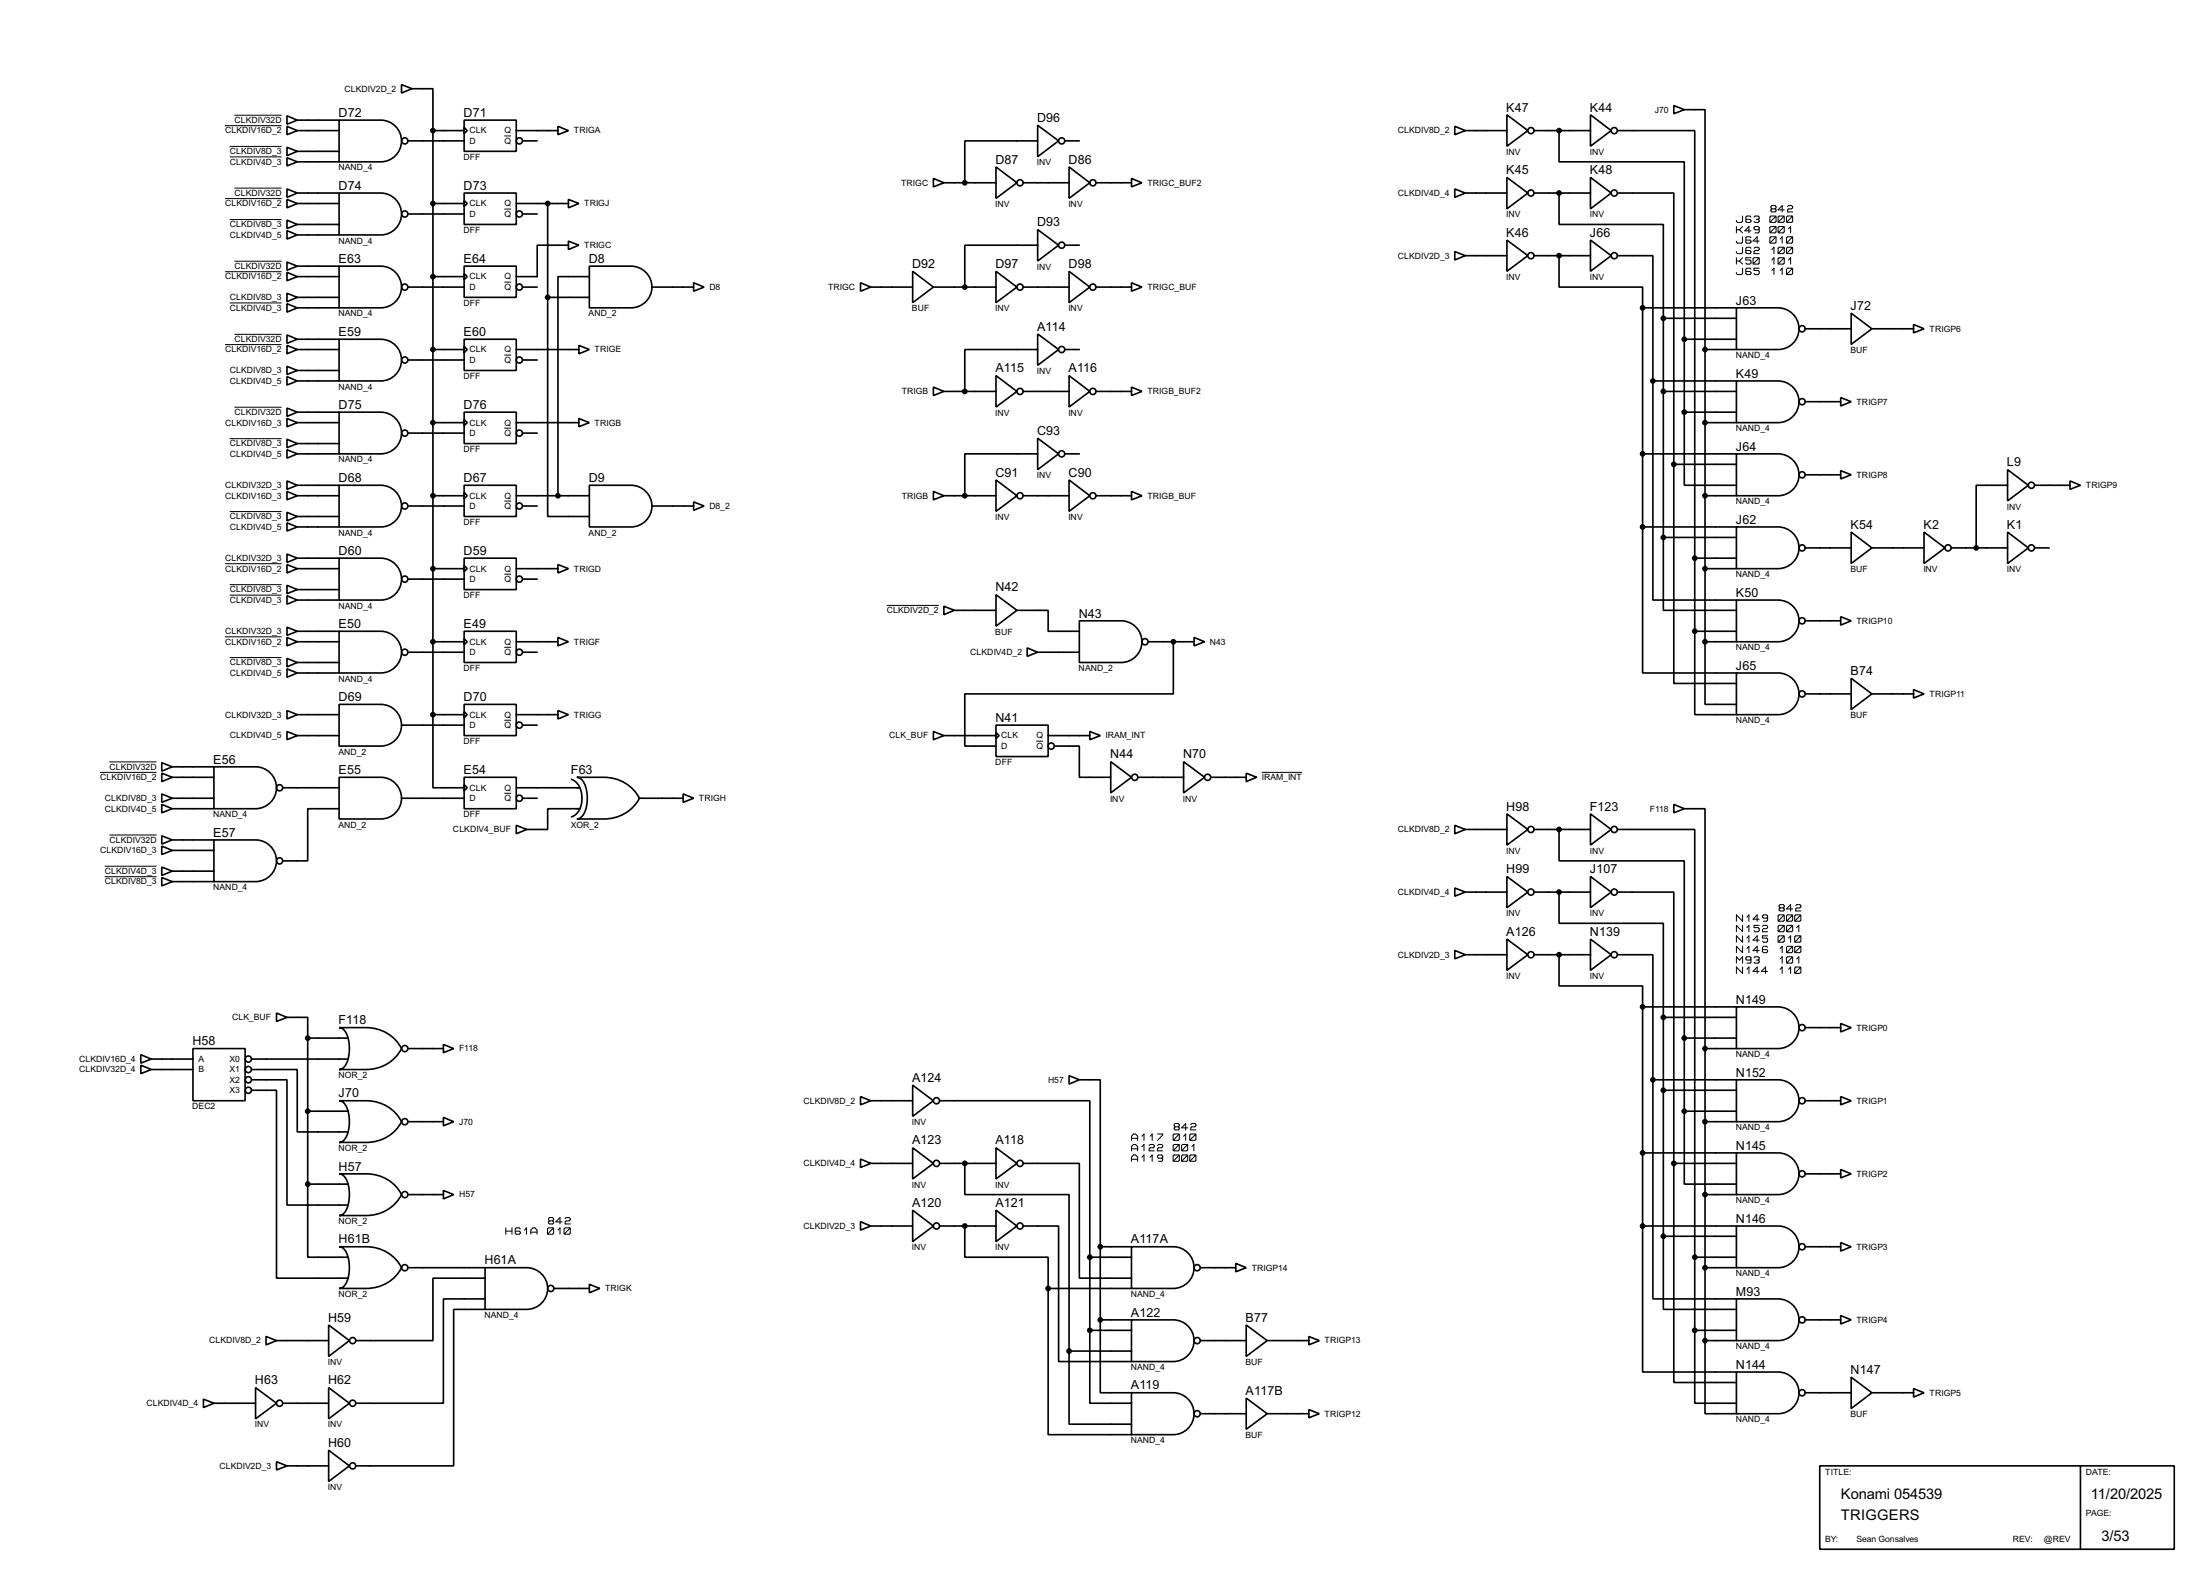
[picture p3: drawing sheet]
<svg xmlns="http://www.w3.org/2000/svg" width="536mm" height="383mm" viewBox="0 0 536 383" stroke-linecap="round" stroke-linejoin="round" font-family="sans-serif">
<g fill="none" stroke="#000" stroke-width=".4">
<path d="M69.9 28.2l2.5 1.1-2.5 1zM69.9 30.8l2.5 1-2.5 1zM69.9 35.9l2.5 1-2.5 1zM69.9 38.4l2.5 1-2.5 1zM72.4 29.3h10.2M72.4 31.8h10.2M72.4 36.9h10.2M72.4 39.4h10.2M82.6 29.3h10.2a5.1 5.1 0 0 1 5 5 5.1 5.1 0 0 1-5 5.1h-10.2zM97.8 20.6l2.6 1-2.6 1.1zM99.4 34.3h13.7M100.4 21.6h5.1v10.2"/>
<path d="M105.5 31.8h7.6M105.5 31.8v142.2M113.1 29.3h12.7v7.6h-12.7zM113.1 31l.7 .8-.7 .8zM125.8 31.8h10.1M127.3 34.3h3.6M135.9 30.8l2.6 1-2.6 1zM252.8 30.5l5.1 3.8-5.1 3.9zM252.8 34.3h-17.8v10.2M259.4 34.3h3.5M354.4 30.8l2.5 1-2.5 1zM356.9 31.8h10.2"/>
<path d="M367.1 28l5.1 3.8-5.1 3.8zM373.7 31.8h13.7M379.8 31.8v7.6h30.5v43.2M387.4 28l5.1 3.8-5.1 3.8zM394 31.8h18.8v104.1M407.7 25.7l2.6 1-2.6 1zM410.3 26.7h5v58.4M69.9 46l2.5 1-2.5 1.1zM69.9 48.6l2.5 1-2.5 1zM69.9 53.6l2.5 1.1-2.5 1zM69.9 56.2l2.5 1-2.5 1zM72.4 47h10.2"/>
<path d="M72.4 49.6h10.2M72.4 54.7h10.2M72.4 57.2h10.2M82.6 47h10.2a5.1 5.1 0 0 1 5 5.1 5.1 5.1 0 0 1-5 5.1h-10.2zM99.4 52.1h13.7M105.5 49.6h7.6M113.1 47h12.7v7.7h-12.7zM113.1 48.8l.7 .8-.7 .7zM125.8 49.6h12.7M127.3 52.1h3.6M133.4 49.6v22.8M138.5 48.6l2.5 1-2.5 1z"/>
<path d="M138.5 58.7l2.5 1-2.5 1.1zM138.5 59.7h-7.6v7.7h-5.1M227.4 43.5l2.5 1-2.5 1zM229.9 44.5h12.7M242.6 40.7l5.1 3.8-5.1 3.8zM249.2 44.5h11.2M252.8 55.9l5.1 3.8-5.1 3.9zM252.8 59.7h-17.8v10.2M259.4 59.7h3.5M260.4 40.7l5.1 3.8-5.1 3.8zM267 44.5h8.6M275.6 43.5l2.6 1-2.6 1z"/>
<path d="M354.4 46l2.5 1-2.5 1.1zM356.9 47h10.2M367.1 43.2l5.1 3.8-5.1 3.9zM367.1 58.5l5.1 3.8-5.1 3.8zM373.7 47h13.7M379.8 47v7.7h25.4v22.8M387.4 58.5l5.1 3.8-5.1 3.8zM387.4 43.2l5.1 3.8-5.1 3.9zM394 47h13.7v66.1M69.9 63.8l2.5 1-2.5 1zM69.9 66.3l2.5 1.1-2.5 1zM69.9 71.4l2.5 1-2.5 1.1z"/>
<path d="M69.9 74l2.5 1-2.5 1zM72.4 64.8h10.2M72.4 67.4h10.2M72.4 72.4h10.2M72.4 75h10.2M82.6 64.8h10.2a5.1 5.1 0 0 1 5 5.1 5.1 5.1 0 0 1-5 5.1h-10.2zM99.4 69.9h13.7M105.5 67.4h7.6M113.1 64.8h12.7v7.6h-12.7zM113.1 66.6l.7 .8-.7 .7zM127.3 69.9h3.6M133.4 72.4v53.4h10.2"/>
<path d="M133.4 72.4h10.2M143.6 64.8h10.1a5.1 5.1 0 0 1 5.1 5.1 5.1 5.1 0 0 1-5.1 5.1h-10.1zM143.6 67.4h-7.7v53.3M158.8 69.9h10.2M169 68.9l2.5 1-2.5 1zM209.6 68.9l2.5 1-2.5 1zM212.1 69.9h10.2M222.3 66.1l5.1 3.8-5.1 3.8zM227.4 69.9h15.2M242.6 66.1l5.1 3.8-5.1 3.8zM249.2 69.9h11.2M260.4 66.1l5.1 3.8-5.1 3.8z"/>
<path d="M267 69.9h8.6M275.6 68.9l2.6 1-2.6 1zM354.4 61.3l2.5 1-2.5 1zM356.9 62.3h10.2M373.7 62.3h13.7M379.8 62.3v7.6h20.3v5.1M394 62.3h8.6v30.5M400.1 75h22.9M400.1 75v53.3M405.2 77.5h17.8M405.2 77.5v53.4M423 75h10.1a5.1 5.1 0 0 1 5.1 5 5.1 5.1 0 0 1-5.1 5.1h-10.1z"/>
<path d="M450.9 76.3l5.1 3.8-5.1 3.8zM466.1 79l2.6 1.1-2.6 1zM69.9 99.4l2.5 1-2.5 1zM69.9 81.6l2.5 1-2.5 1zM69.9 84.1l2.5 1-2.5 1.1zM69.9 89.2l2.5 1-2.5 1zM69.9 91.7l2.5 1.1-2.5 1zM72.4 82.6h10.2M72.4 85.1h10.2M72.4 90.2h10.2M72.4 92.8h10.2M82.6 82.6h10.2a5.1 5.1 0 0 1 5 5.1 5.1 5.1 0 0 1-5 5.1h-10.2z"/>
<path d="M99.4 87.7h13.7M105.5 85.1h7.6M113.1 82.6h12.7v7.6h-12.7zM113.1 84.4l.7 .7-.7 .8zM125.8 85.1h15.2M127.3 87.7h3.6M141 84.1l2.6 1-2.6 1.1zM227.4 94.3l2.5 1-2.5 1zM229.9 95.3h12.7M242.6 91.5l5.1 3.8-5.1 3.8zM249.2 95.3h11.2M252.8 81.3l5.1 3.8-5.1 3.9z"/>
<path d="M252.8 85.1h-17.8v10.2M259.4 85.1h3.5M260.4 91.5l5.1 3.8-5.1 3.8zM267 95.3h8.6M275.6 94.3l2.6 1-2.6 1zM402.6 92.8v53.3h20.4M402.6 92.8h20.4M405.2 95.3h17.8M410.3 82.6h12.7M410.3 82.6v17.8M415.3 85.1h7.7M415.3 85.1v71.2"/>
<path d="M423 92.8h10.1a5.1 5.1 0 0 1 5.1 5 5.1 5.1 0 0 1-5.1 5.1h-10.1zM439.7 80.1h11.2M439.7 97.8h8.7M448.4 96.8l2.5 1-2.5 1.1zM456 80.1h10.1M69.9 101.9l2.5 1-2.5 1zM69.9 109.5l2.5 1-2.5 1.1zM69.9 107l2.5 1-2.5 1zM69.9 117.1l2.5 1.1-2.5 1zM69.9 119.7l2.5 1-2.5 1zM72.4 100.4h10.2M72.4 102.9h10.2"/>
<path d="M72.4 108h10.2M72.4 110.5h10.2M72.4 118.2h10.2M82.6 100.4h10.2a5.1 5.1 0 0 1 5 5 5.1 5.1 0 0 1-5 5.1h-10.2zM82.6 118.2h10.2a5.1 5.1 0 0 1 5 5 5.1 5.1 0 0 1-5 5.1h-10.2zM99.4 105.5h13.7M105.5 102.9h7.6M113.1 118.2h12.7v7.6h-12.7zM113.1 119.9l.7 .8-.7 .8zM113.1 100.4h12.7v7.6h-12.7zM113.1 102.2l.7 .7-.7 .8zM125.8 102.9h15.2"/>
<path d="M127.3 105.5h3.6M141 101.9l2.6 1-2.6 1zM143.6 118.2h10.1a5.1 5.1 0 0 1 5.1 5 5.1 5.1 0 0 1-5.1 5.1h-10.1zM227.4 119.7l2.5 1-2.5 1zM242.6 116.9l5.1 3.8-5.1 3.8zM252.8 106.7l5.1 3.8-5.1 3.9zM252.8 110.5h-17.8v10.2M259.4 110.5h3.5M260.4 116.9l5.1 3.8-5.1 3.8zM275.6 119.7l2.6 1-2.6 1zM400.1 110.5h22.9M407.7 113.1v53.3h15.3"/>
<path d="M407.7 113.1h15.3M410.3 100.4v17.8h12.7M410.3 100.4h12.7M415.3 102.9h7.7M423 110.5h10.1a5.1 5.1 0 0 1 5.1 5.1 5.1 5.1 0 0 1-5.1 5.1h-10.1zM439.7 115.6h8.7M448.4 114.6l2.5 1-2.5 1zM489 114.4l5.1 3.8-5.1 3.8zM489 118.2h-7.6v15.2M495.6 118.2h8.6M504.2 117.1l2.6 1.1-2.6 1zM69.9 134.9l2.5 1-2.5 1.1z"/>
<path d="M69.9 137.5l2.5 1-2.5 1zM69.9 124.8l2.5 1-2.5 1zM69.9 127.3l2.5 1-2.5 1zM72.4 120.7h10.2M72.4 135.9h10.2M72.4 138.5h10.2M72.4 125.8h10.2M72.4 128.3h10.2M82.6 135.9h10.2a5.1 5.1 0 0 1 5 5.1 5.1 5.1 0 0 1-5 5.1h-10.2zM99.4 123.2h13.7M105.5 120.7h7.6M105.5 138.5h7.6"/>
<path d="M113.1 135.9h12.7v7.7h-12.7zM113.1 137.7l.7 .8-.7 .7zM125.8 120.7h17.8M125.8 138.5h10.1M127.3 123.2h3.6M135.9 137.5l2.6 1-2.6 1zM158.8 123.2h10.2M169 122.2l2.5 1-2.5 1.1zM229.9 120.7h12.7M249.2 120.7h11.2M267 120.7h8.6M400.1 128.3v35.6h22.9"/>
<path d="M400.1 128.3h22.9M405.2 130.9v17.7h17.8M405.2 130.9h17.8M412.8 135.9h10.2M412.8 135.9v17.8M415.3 120.7h7.7M415.3 138.5h7.7M423 128.3h10.1a5.1 5.1 0 0 1 5.1 5.1 5.1 5.1 0 0 1-5.1 5.1h-10.1zM439.7 133.4h11.2M450.9 129.6l5.1 3.8-5.1 3.8zM456 133.4h12.7M468.7 129.6l5.1 3.8-5.1 3.8z"/>
<path d="M475.3 133.4h13.7M489 129.6l5.1 3.8-5.1 3.8zM495.6 133.4h3.6M69.9 142.5l2.5 1.1-2.5 1zM69.9 145.1l2.5 1-2.5 1zM69.9 155.2l2.5 1.1-2.5 1zM69.9 152.7l2.5 1-2.5 1zM72.4 143.6h10.2M72.4 146.1h10.2M72.4 156.3h10.2M72.4 153.7h10.2M82.6 153.7h10.2a5.1 5.1 0 0 1 5 5.1 5.1 5.1 0 0 1-5 5.1h-10.2z"/>
<path d="M99.4 141h13.7M99.4 158.8h13.7M105.5 156.3h7.6M113.1 153.7h12.7v7.6h-12.7zM113.1 155.5l.7 .8-.7 .7zM125.8 156.3h10.1M127.3 141h3.6M127.3 158.8h3.6M135.9 155.2l2.6 1.1-2.6 1zM229.9 147.6l2.6 1-2.6 1.1zM232.5 148.6h10.1M242.6 144.8l5.1 3.8-5.1 3.9z"/>
<path d="M247.7 148.6h7.6v5.1h7.6M250.2 157.8l2.6 1-2.6 1zM252.8 158.8h10.1M262.9 151.2h10.2a5.1 5.1 0 0 1 5.1 5 5.1 5.1 0 0 1-5.1 5.1h-10.2zM279.7 156.3h11.2M285.8 156.3v12.7h-50.8v12.7h7.6M290.9 155.2l2.5 1.1-2.5 1zM412.8 153.7v20.3h10.2M412.8 153.7h10.2M415.3 156.3v15.2h7.7M415.3 156.3h7.7M423 146.1h10.1a5.1 5.1 0 0 1 5.1 5.1 5.1 5.1 0 0 1-5.1 5.1h-10.1z"/>
<path d="M439.7 151.2h8.7M448.4 150.2l2.5 1-2.5 1zM69.9 173l2.5 1-2.5 1.1zM69.9 178.1l2.5 1-2.5 1zM69.9 162.9l2.5 1-2.5 1zM69.9 160.3l2.5 1-2.5 1.1zM72.4 174h10.2M72.4 179.1h10.2M72.4 163.9h10.2M72.4 161.3h10.2M82.6 171.5h10.2a5.1 5.1 0 0 1 5 5.1 5.1 5.1 0 0 1-5 5.1h-10.2zM97.8 176.6h15.3"/>
<path d="M105.5 174v17.8h7.6M105.5 174h7.6M113.1 171.5h12.7v7.6h-12.7zM113.1 173.3l.7 .7-.7 .8zM125.8 174h10.1M127.3 176.6h3.6M135.9 173l2.6 1-2.6 1.1zM227.4 178.1l2.5 1-2.5 1zM229.9 179.1h12.7M242.6 176.6h12.7v7.6h-12.7zM242.6 178.4l.8 .7-.8 .8zM255.3 179.1h10.2"/>
<path d="M265.5 178.1l2.5 1-2.5 1zM423 163.9h10.1a5.1 5.1 0 0 1 5.1 5 5.1 5.1 0 0 1-5.1 5.1h-10.1zM439.7 169h11.2M450.9 165.2l5.1 3.8-5.1 3.8zM456 169h10.1M466.1 167.9l2.6 1.1-2.6 1zM39.4 193.3l2.6 1.1-2.6 1zM39.4 195.9l2.6 1-2.6 1zM39.4 188.3l2.6 1-2.6 1zM39.4 185.7l2.6 1-2.6 1.1zM42 194.4h10.1M42 196.9h10.1"/>
<path d="M42 189.3h10.1M42 186.7h10.1M52.1 186.7h10.2a5.1 5.1 0 0 1 5.1 5.1 5.1 5.1 0 0 1-5.1 5.1h-10.2zM68.9 191.8h13.7M82.6 189.3h10.2a5.1 5.1 0 0 1 5 5 5.1 5.1 0 0 1-5 5.1h-10.2zM82.6 196.9h-7.6v12.7h-6.1M97.8 194.4h15.3M113.1 189.3h12.7v7.6h-12.7zM113.1 191.1l.7 .7-.7 .8zM125.8 191.8h15.5M127.3 194.4h3.6M139.2 189.8a5.2 5.2 0 0 1 2.4 6.2 3.8 3.8 0 0 1-2.4 2.9"/>
<path d="M140.5 189.3h6.6a9.6 9.6 0 0 1 8.7 5.1 9.6 9.6 0 0 1-8.7 5h-6.6a3.2 3.2 0 0 0 2.4-3.1 7.7 7.7 0 0 0-1.4-6.6zM141.3 196.9h-7.9v5.1h-5.1M155.8 194.4h10.6M166.4 193.3l2.6 1.1-2.6 1zM256.8 181.7h6.1v7.6h7.7M270.6 185.5l5 3.8-5 3.8zM277.2 189.3h11.1M288.3 185.5l5.1 3.8-5.1 3.8zM294.9 189.3h8.7M303.6 188.3l2.5 1-2.5 1zM367.1 198.2l5.1 3.8-5.1 3.8zM387.4 198.2l5.1 3.8-5.1 3.8z"/>
<path d="M407.7 195.9l2.6 1-2.6 1zM410.3 196.9h5v58.4M39.4 206l2.6 1.1-2.6 1zM39.4 203.5l2.6 1-2.6 1zM39.4 213.7l2.6 1-2.6 1zM39.4 211.1l2.6 1-2.6 1.1zM42 214.7h10.1M42 212.1h10.1M42 207.1h10.1M42 204.5h10.1M52.1 204.5h10.2a5.1 5.1 0 0 1 5.1 5.1 5.1 5.1 0 0 1-5.1 5.1h-10.2zM125.8 201l2.5 1-2.5 1z"/>
<path d="M354.4 216.2l2.5 1-2.5 1zM354.4 201l2.5 1-2.5 1zM356.9 217.2h10.2M356.9 202h10.2M367.1 213.4l5.1 3.8-5.1 3.8zM373.7 217.2h13.7M373.7 202h13.7M379.8 217.2v7.6h25.4v22.9M379.8 202v7.6h30.5v43.2M387.4 213.4l5.1 3.8-5.1 3.8zM394 217.2h13.7v66.1M394 202h18.8v104.1"/>
<path d="M354.4 231.4l2.5 1.1-2.5 1zM356.9 232.5h10.2M367.1 228.7l5.1 3.8-5.1 3.8zM373.7 232.5h13.7M379.8 232.5v7.6h20.3v5.1M387.4 228.7l5.1 3.8-5.1 3.8zM394 232.5h8.6v30.4M34.3 256.8l2.6 1.1-2.6 1zM34.3 259.4l2.6 1-2.6 1zM36.9 257.9h10.1M47 255.3h12.7v12.7h-12.7zM61.3 257.9h23.6"/>
<path d="M67.4 246.7l2.5 1-2.5 1zM69.9 247.7h5.1v5.1M75 252.8h9.9M75 252.8v35.5M82.6 250.2h6.6a9.5 9.5 0 0 1 8.6 5.1 9.5 9.5 0 0 1-8.6 5.1h-6.6a3.2 3.2 0 0 0 2.3-3.1 7.9 7.9 0 0 0-1.3-6.7zM99.4 255.3h8.6M108 254.3l2.5 1-2.5 1zM400.1 245.2v53.3M400.1 245.2h22.9M405.2 247.7h17.8M405.2 247.7v53.3M410.3 252.8h12.7"/>
<path d="M410.3 252.8v17.8M415.3 255.3h7.7M415.3 255.3v71.1M423 245.2h10.1a5.1 5.1 0 0 1 5.1 5 5.1 5.1 0 0 1-5.1 5.1h-10.1zM439.7 250.2h8.7M448.4 249.2l2.5 1-2.5 1.1zM36.9 260.4h10.1M61.3 260.4h11.1v15.2h12.5M61.3 262.9h8.6v30.5h15M61.3 265.5h6.1v45.7h17.5M75 270.6h9.9M82.6 268h6.6a9.5 9.5 0 0 1 8.6 5.1 9.4 9.4 0 0 1-8.6 5.1h-6.6a3.2 3.2 0 0 0 2.3-3.2 7.9 7.9 0 0 0-1.3-6.6z"/>
<path d="M99.4 273.1h8.6M108 272.1l2.5 1-2.5 1zM209.6 267l2.5 1-2.5 1zM212.1 268h10.2M222.3 264.2l5.1 3.8-5.1 3.8zM222.3 279.5l5.1 3.8-5.1 3.8zM228.9 268h36.6v38.1M242.6 279.5l5.1 3.8-5.1 3.8zM260.4 261.9l2.5 1-2.5 1.1zM262.9 262.9h5.1v40.7M402.6 262.9v53.4h20.4M402.6 262.9h20.4"/>
<path d="M405.2 265.5h17.8M410.3 270.6v17.7h12.7M410.3 270.6h12.7M415.3 273.1h7.7M423 262.9h10.1a5.1 5.1 0 0 1 5.1 5.1 5.1 5.1 0 0 1-5.1 5.1h-10.1zM439.7 268h8.7M448.4 267l2.5 1-2.5 1zM75 288.3v17.8h9.9M75 288.3h9.9M82.6 285.8h6.6a9.4 9.4 0 0 1 8.6 5.1 9.5 9.5 0 0 1-8.6 5.1h-6.6a3.2 3.2 0 0 0 2.3-3.2 7.8 7.8 0 0 0-1.3-6.6zM99.4 290.9h8.6M108 289.9l2.5 1-2.5 1z"/>
<path d="M209.6 297.5l2.5 1-2.5 1zM209.6 282.2l2.5 1.1-2.5 1zM212.1 298.5h10.2M212.1 283.3h10.2M222.3 294.7l5.1 3.8-5.1 3.8zM228.9 298.5h13.7M228.9 283.3h13.7M235 298.5v7.6h20.3v7.6M235 283.3v7.6h25.4v38.1M242.6 294.7l5.1 3.8-5.1 3.8zM249.2 283.3h13.7v27.9h12.7M249.2 298.5h8.7v33h17.7"/>
<path d="M400.1 298.5v35.6h22.9M400.1 298.5h22.9M400.1 280.7h22.9M407.7 283.3v53.3h15.3M407.7 283.3h15.3M415.3 290.9h7.7M423 280.7h10.1a5.1 5.1 0 0 1 5.1 5.1 5.1 5.1 0 0 1-5.1 5.1h-10.1zM423 298.5h10.1a5.1 5.1 0 0 1 5.1 5.1 5.1 5.1 0 0 1-5.1 5.1h-10.1zM439.7 285.8h8.7M448.4 284.8l2.5 1-2.5 1zM82.6 303.6h6.6a9.5 9.5 0 0 1 8.6 5.1 9.4 9.4 0 0 1-8.6 5h-6.6a3.1 3.1 0 0 0 2.3-3.1 7.9 7.9 0 0 0-1.3-6.6zM99.4 308.7h18.8"/>
<path d="M118.2 308.7h10.1a5.1 5.1 0 0 1 5.1 5 5.1 5.1 0 0 1-5.1 5.1h-10.1zM118.2 311.2h-12.7v15.2h-18.8M118.2 316.3h-10.2v25.4h-21.3M118.2 318.8h-7.7v38.1h-23.8M134.9 313.7h8.7M143.6 312.7l2.5 1-2.5 1.1zM255.3 313.7v35.6h20.3M255.3 313.7h20.3M265.5 306.1h10.1M265.5 306.1v17.8M268 303.6h7.6M268 303.6v17.8"/>
<path d="M275.6 303.6h10.2a5.1 5.1 0 0 1 5.1 5 5.1 5.1 0 0 1-5.1 5.1h-10.2zM292.4 308.7h8.6M301 307.6l2.6 1.1-2.6 1zM405.2 301v17.8h17.8M405.2 301h17.8M412.8 306.1h10.2M412.8 306.1v17.8M415.3 308.7h7.7M423 316.3h10.1a5.1 5.1 0 0 1 5.1 5 5.1 5.1 0 0 1-5.1 5.1h-10.1zM439.7 303.6h8.7M448.4 302.6l2.5 1-2.5 1zM62.3 337.9l5.1 3.8-5.1 3.8z"/>
<path d="M64.8 325.4l2.6 1-2.6 1.1zM67.4 326.4h12.7M80.1 322.6l5 3.8-5 3.9zM80.1 337.9l5 3.8-5 3.8zM260.4 329v17.8h15.2M260.4 329h15.2M265.5 323.9v17.8h10.1M265.5 323.9h10.1M268 321.4v17.7h7.6M268 321.4h7.6M275.6 339.1h10.2a5.1 5.1 0 0 1 5.1 5.1 5.1 5.1 0 0 1-5.1 5.1h-10.2zM275.6 321.4h10.2a5.1 5.1 0 0 1 5.1 5 5.1 5.1 0 0 1-5.1 5.1h-10.2z"/>
<path d="M292.4 326.4h11.2M303.6 322.6l5.1 3.8-5.1 3.9zM308.7 326.4h10.1M318.8 325.4l2.6 1-2.6 1.1zM412.8 323.9v17.8h10.2M412.8 323.9h10.2M415.3 326.4v17.8h7.7M415.3 326.4h7.7M423 334.1h10.1a5.1 5.1 0 0 1 5.1 5 5.1 5.1 0 0 1-5.1 5.1h-10.1zM439.7 339.1h11.2M439.7 321.4h8.7M448.4 320.3l2.5 1.1-2.5 1z"/>
<path d="M450.9 335.3l5.1 3.8-5.1 3.9zM456 339.1h10.1M466.1 338.1l2.6 1-2.6 1.1zM49.6 340.7l2.5 1-2.5 1zM52.1 341.7h10.2M67.4 355.9l2.5 1-2.5 1zM68.9 341.7h11.2M69.9 356.9h10.2M80.1 353.1l5 3.8-5 3.8zM292.4 344.2h11.2M303.6 340.4l5.1 3.8-5.1 3.8zM308.7 344.2h10.1"/>
<path d="M318.8 343.2l2.6 1-2.6 1zM443.3 356.9h86.3v20.3h-86.3zM506.8 356.9v20.3"/>
<circle cx="98.6" cy="34.3" r=".75"/>
<circle cx="126.5" cy="34.3" r=".75"/>
<circle cx="258.6" cy="34.3" r=".75"/>
<circle cx="372.9" cy="31.8" r=".75"/>
<circle cx="393.2" cy="31.8" r=".75"/>
<circle cx="98.6" cy="52.1" r=".75"/>
<circle cx="126.5" cy="52.1" r=".75"/>
<circle cx="248.4" cy="44.5" r=".75"/>
<circle cx="258.6" cy="59.7" r=".75"/>
<circle cx="266.2" cy="44.5" r=".75"/>
<circle cx="372.9" cy="47" r=".75"/>
<circle cx="393.2" cy="47" r=".75"/>
<circle cx="98.6" cy="69.9" r=".75"/>
<circle cx="126.5" cy="69.9" r=".75"/>
<circle cx="248.4" cy="69.9" r=".75"/>
<circle cx="266.2" cy="69.9" r=".75"/>
<circle cx="372.9" cy="62.3" r=".75"/>
<circle cx="393.2" cy="62.3" r=".75"/>
<circle cx="98.6" cy="87.7" r=".75"/>
<circle cx="126.5" cy="87.7" r=".75"/>
<circle cx="248.4" cy="95.3" r=".75"/>
<circle cx="258.6" cy="85.1" r=".75"/>
<circle cx="266.2" cy="95.3" r=".75"/>
<circle cx="438.9" cy="80.1" r=".75"/>
<circle cx="438.9" cy="97.8" r=".75"/>
<circle cx="98.6" cy="105.5" r=".75"/>
<circle cx="126.5" cy="105.5" r=".75"/>
<circle cx="258.6" cy="110.5" r=".75"/>
<circle cx="438.9" cy="115.6" r=".75"/>
<circle cx="494.8" cy="118.2" r=".75"/>
<circle cx="98.6" cy="123.2" r=".75"/>
<circle cx="126.5" cy="123.2" r=".75"/>
<circle cx="248.4" cy="120.7" r=".75"/>
<circle cx="266.2" cy="120.7" r=".75"/>
<circle cx="438.9" cy="133.4" r=".75"/>
<circle cx="474.5" cy="133.4" r=".75"/>
<circle cx="494.8" cy="133.4" r=".75"/>
<circle cx="98.6" cy="141" r=".75"/>
<circle cx="98.6" cy="158.8" r=".75"/>
<circle cx="126.5" cy="141" r=".75"/>
<circle cx="126.5" cy="158.8" r=".75"/>
<circle cx="278.9" cy="156.3" r=".75"/>
<circle cx="438.9" cy="151.2" r=".75"/>
<circle cx="126.5" cy="176.6" r=".75"/>
<circle cx="438.9" cy="169" r=".75"/>
<circle cx="68.1" cy="191.8" r=".75"/>
<circle cx="126.5" cy="194.4" r=".75"/>
<circle cx="256" cy="181.7" r=".75"/>
<circle cx="276.4" cy="189.3" r=".75"/>
<circle cx="294.1" cy="189.3" r=".75"/>
<circle cx="68.1" cy="209.6" r=".75"/>
<circle cx="372.9" cy="217.2" r=".75"/>
<circle cx="372.9" cy="202" r=".75"/>
<circle cx="393.2" cy="217.2" r=".75"/>
<circle cx="393.2" cy="202" r=".75"/>
<circle cx="372.9" cy="232.5" r=".75"/>
<circle cx="393.2" cy="232.5" r=".75"/>
<circle cx="60.5" cy="257.9" r=".75"/>
<circle cx="98.6" cy="255.3" r=".75"/>
<circle cx="438.9" cy="250.2" r=".75"/>
<circle cx="60.5" cy="262.9" r=".75"/>
<circle cx="60.5" cy="260.4" r=".75"/>
<circle cx="60.5" cy="265.5" r=".75"/>
<circle cx="98.6" cy="273.1" r=".75"/>
<circle cx="228.1" cy="268" r=".75"/>
<circle cx="438.9" cy="268" r=".75"/>
<circle cx="98.6" cy="290.9" r=".75"/>
<circle cx="228.1" cy="283.3" r=".75"/>
<circle cx="228.1" cy="298.5" r=".75"/>
<circle cx="248.4" cy="283.3" r=".75"/>
<circle cx="248.4" cy="298.5" r=".75"/>
<circle cx="438.9" cy="285.8" r=".75"/>
<circle cx="98.6" cy="308.7" r=".75"/>
<circle cx="134.1" cy="313.7" r=".75"/>
<circle cx="291.6" cy="308.7" r=".75"/>
<circle cx="438.9" cy="303.6" r=".75"/>
<circle cx="85.9" cy="326.4" r=".75"/>
<circle cx="291.6" cy="326.4" r=".75"/>
<circle cx="438.9" cy="339.1" r=".75"/>
<circle cx="438.9" cy="321.4" r=".75"/>
<circle cx="68.1" cy="341.7" r=".75"/>
<circle cx="85.9" cy="341.7" r=".75"/>
<circle cx="85.9" cy="356.9" r=".75"/>
<circle cx="291.6" cy="344.2" r=".75"/>
</g>
<g fill="none" stroke="#000" stroke-width=".24">
<path d="M54.8 30.6h13.8M56 35.7h12.6M56 38.2h12.6M57.1 28.1h11.5M122.9 33.1h1.6M54.8 48.4h13.8M56 53.5h12.6M57.1 45.8h11.5M122.9 50.9h1.6M54.8 66.2h13.8M56 73.8h12.6M57.1 63.6h11.5"/>
<path d="M122.9 68.7h1.6M54.8 83.9h13.8M57.1 99.2h11.5M57.1 81.4h11.5M122.9 86.5h1.6M56 106.8h12.6M122.9 104.3h1.6M54.8 137.3h13.8M56 124.6h12.6M122.9 122h1.6M122.9 139.8h1.6M54.8 155.1h13.8"/>
<path d="M56 142.4h12.6M56 144.9h12.6M122.9 157.6h1.6M216 147.4h12.7M56 160.1h12.6M122.9 175.4h1.6M24.4 188.1h13.8M26.7 185.5h11.5M122.9 193.2h1.6M252.4 180.5h1.7M307.4 188.1h9.8M25.5 213.5h12.7"/>
<path d="M25.5 210.9h12.7M26.7 203.3h11.5"/>
</g>
<g fill="#000" stroke="#000" stroke-width=".4">
<circle cx="105.4" cy="31.8" r=".5"/>
<circle cx="379.7" cy="31.8" r=".5"/>
<circle cx="105.4" cy="49.6" r=".5"/>
<circle cx="133.4" cy="49.6" r=".5"/>
<circle cx="235" cy="44.5" r=".5"/>
<circle cx="379.7" cy="47" r=".5"/>
<circle cx="105.4" cy="67.4" r=".5"/>
<circle cx="133.4" cy="72.4" r=".5"/>
<circle cx="235" cy="69.9" r=".5"/>
<circle cx="379.7" cy="62.3" r=".5"/>
<circle cx="400.1" cy="75" r=".5"/>
<circle cx="405.1" cy="77.5" r=".5"/>
<circle cx="105.4" cy="85.1" r=".5"/>
<circle cx="235" cy="95.3" r=".5"/>
<circle cx="402.6" cy="92.8" r=".5"/>
<circle cx="405.1" cy="95.3" r=".5"/>
<circle cx="410.2" cy="82.6" r=".5"/>
<circle cx="415.3" cy="85.1" r=".5"/>
<circle cx="105.4" cy="102.9" r=".5"/>
<circle cx="400.1" cy="110.5" r=".5"/>
<circle cx="407.7" cy="113.1" r=".5"/>
<circle cx="410.2" cy="100.4" r=".5"/>
<circle cx="415.3" cy="102.9" r=".5"/>
<circle cx="105.4" cy="138.5" r=".5"/>
<circle cx="105.4" cy="120.7" r=".5"/>
<circle cx="135.9" cy="120.7" r=".5"/>
<circle cx="235" cy="120.7" r=".5"/>
<circle cx="400.1" cy="128.3" r=".5"/>
<circle cx="405.1" cy="130.9" r=".5"/>
<circle cx="412.8" cy="135.9" r=".5"/>
<circle cx="415.3" cy="120.7" r=".5"/>
<circle cx="415.3" cy="138.5" r=".5"/>
<circle cx="481.3" cy="133.4" r=".5"/>
<circle cx="105.4" cy="156.3" r=".5"/>
<circle cx="285.8" cy="156.3" r=".5"/>
<circle cx="412.8" cy="153.7" r=".5"/>
<circle cx="415.3" cy="156.3" r=".5"/>
<circle cx="105.4" cy="174" r=".5"/>
<circle cx="379.7" cy="202" r=".5"/>
<circle cx="379.7" cy="217.2" r=".5"/>
<circle cx="379.7" cy="232.5" r=".5"/>
<circle cx="74.9" cy="252.8" r=".5"/>
<circle cx="400.1" cy="245.2" r=".5"/>
<circle cx="405.1" cy="247.7" r=".5"/>
<circle cx="410.2" cy="252.8" r=".5"/>
<circle cx="415.3" cy="255.3" r=".5"/>
<circle cx="74.9" cy="270.6" r=".5"/>
<circle cx="402.6" cy="262.9" r=".5"/>
<circle cx="405.1" cy="265.5" r=".5"/>
<circle cx="410.2" cy="270.6" r=".5"/>
<circle cx="415.3" cy="273.1" r=".5"/>
<circle cx="74.9" cy="288.3" r=".5"/>
<circle cx="235" cy="298.5" r=".5"/>
<circle cx="235" cy="283.3" r=".5"/>
<circle cx="400.1" cy="280.7" r=".5"/>
<circle cx="400.1" cy="298.5" r=".5"/>
<circle cx="407.7" cy="283.3" r=".5"/>
<circle cx="415.3" cy="290.9" r=".5"/>
<circle cx="255.3" cy="313.7" r=".5"/>
<circle cx="265.4" cy="306.1" r=".5"/>
<circle cx="268" cy="303.6" r=".5"/>
<circle cx="405.1" cy="301" r=".5"/>
<circle cx="412.8" cy="306.1" r=".5"/>
<circle cx="415.3" cy="308.7" r=".5"/>
<circle cx="260.4" cy="329" r=".5"/>
<circle cx="265.4" cy="323.9" r=".5"/>
<circle cx="268" cy="321.4" r=".5"/>
<circle cx="412.8" cy="323.9" r=".5"/>
<circle cx="415.3" cy="326.4" r=".5"/>
</g>
<g fill="none" stroke="#000" stroke-width=".25">
<path d="M423 55.2v1.5M423 56h.7M423.7 56l.8 .7M424.5 52.6v1.3l-.3 .3h-1l-.2-.5M424.5 57.7v1.3l-.3 .2h-1l-.2-.5M424.5 55.2l-.8 .8M426.5 52.9l-.2-.3h-.8l-.2 .3v1l.2 .3h.8l.2-.3-.2-.5h-1M426.5 57.9l-.2-.2h-.8l-.2 .2v1.1l.2 .2h.8l.2-.2-.2-.5h-1M426.5 56.2h-1.5l1-1v1.5M427.3 52.9l.2-.3h.8l.2 .3v.3l-.2 .2M427.8 53.4h.5M428.3 53.4l.2 .3-.2 .5h-.8l-.2-.3"/>
<path d="M428.5 55.7l-.2 .3h-.8l-.2-.3v-.3l.2-.2h.8l.2 .2v1.1l-.2 .2h-.8M428.5 58.7h-1.5l1-1v1.5M431.1 52.9l.3-.3h1l.2 .3v1l-.2 .3h-1l-.3-.3zM431.1 55.4l.3-.2h1l.2 .2v1.1l-.2 .2h-1l-.3-.2zM431.1 57.9l.3-.2h1l.2 .2v1.1l-.2 .2h-1l-.3-.2zM431.6 50.9l-.2-.3v-.3l.2-.2h.8l.2 .2v.3l-.2 .3M431.6 50.9l-.2 .2 .2 .5h.8l.2-.2-.2-.5M431.6 50.9h.8M432.6 52.6l-1.5 1.6M432.6 55.2l-1.5 1.5M432.6 57.7l-1.5 1.5M433.1 52.9l.3-.3h1l.2 .3v1l-.2 .3h-1l-.3-.3z"/>
<path d="M433.4 55.2h1l.2 .2v1.1l-.2 .2h-1l-.3-.2v-1.1zM433.6 58.2l.5-.5v1.5M434.6 51.1h-1.5l1-1v1.5M434.6 52.6l-1.5 1.6M434.6 55.2l-1.5 1.5M435.2 52.9l.2-.3h1l.3 .3v1l-.3 .3h-1l-.2-.3zM435.4 50.3l.3-.2h.7l.3 .2v.3l-.3 .3h-.7l-.3 .2v.5h1.3M435.4 57.7h1l.3 .2v1.1l-.3 .2h-1l-.2-.2v-1.1zM435.7 55.7l.5-.5v1.5M436.7 52.6l-1.5 1.6M436.7 57.7l-1.5 1.5M423 62.8v1.5"/>
<path d="M423 63.6h.7M423.7 63.6l.8 .7M424.5 60.2v1.3l-.3 .3h-1l-.2-.5M424.5 65.3v1.3l-.3 .3h-1l-.2-.5M424.5 62.8l-.8 .8M426.5 60.5l-.2-.3h-.8l-.2 .3v1l.2 .3h.8l.2-.3-.2-.5h-1M426.5 62.8h-1.2v.5h1l.2 .3v.5l-.2 .2h-.8l-.2-.2M426.5 65.6l-.2-.3h-.8l-.2 .3v1l.2 .3h.8l.2-.3-.2-.5h-1M427.3 60.5l.2-.3h.8l.2 .3v.3l-.2 .2h-.8l-.2 .3v.5h1.2M427.3 62.8h1l.2 .2v1.1l-.2 .2h-1l-.3-.2v-1.1zM428.5 65.3h-1.2v.6h1l.2 .2v.5l-.2 .3h-.8l-.2-.3M428.5 62.8l-1.5 1.5"/>
<path d="M431.6 60.8l.5-.6v1.6M431.6 63.3l.5-.5v1.5M431.6 65.9l.5-.6v1.6M433.4 60.2h1l.2 .3v1l-.2 .3h-1l-.3-.3v-1zM433.4 62.8h1l.2 .2v1.1l-.2 .2h-1l-.3-.2v-1.1zM433.6 65.9l.5-.6v1.6M434.6 60.2l-1.5 1.6M434.6 62.8l-1.5 1.5M435.2 60.5l.2-.3h1l.3 .3v1l-.3 .3h-1l-.2-.3zM435.4 65.3h1l.3 .3v1l-.3 .3h-1l-.2-.3v-1zM435.7 63.3l.5-.5v1.5M436.7 60.2l-1.5 1.6"/>
<path d="M436.7 65.3l-1.5 1.6M423 234.5v-1.5l.7 .8 .8-.8v1.5M424.5 222.8v1.5l-1.5-1.5v1.5M424.5 225.3v1.6l-1.5-1.6v1.6M424.5 227.9v1.5l-1.5-1.5v1.5M424.5 230.4v1.6l-1.5-1.6v1.6M424.5 235.5v1.5l-1.5-1.5v1.5M425.5 223.3l.5-.5v1.5M425.5 225.9l.5-.6v1.6M425.5 228.4l.5-.5v1.5M425.5 231l.5-.6v1.6M425.5 236l.5-.5v1.5"/>
<path d="M426.5 233.5l-.2 .3h-.8l-.2-.3v-.3l.2-.2h.8l.2 .2v1.1l-.2 .2h-.8M427.3 233.2l.2-.2h.8l.2 .2v.3l-.2 .3M427.8 233.8h.5M428.3 233.8l.2 .2-.2 .5h-.8l-.2-.2M428.5 225.3h-1.2v.6h1l.2 .2v.5l-.2 .3h-.8l-.2-.3M428.5 223.8h-1.5l1-1v1.5M428.5 228.9h-1.5l1-1v1.5M428.5 231.5h-1.5l1-1.1v1.6M428.5 236.5h-1.5l1-1v1.5M429.3 225.6l.3-.3h.7l.3 .3v.3l-.3 .2h-.7l-.3 .3v.5h1.3M430.6 223.3l-.3 .3h-.7l-.3-.3v-.3l.3-.2h.7l.3 .2v1.1l-.3 .2h-.7M430.6 227.9h-1.3v.5h1l.3 .3v.5l-.3 .2h-.7l-.3-.2"/>
<path d="M430.6 230.7l-.3-.3h-.7l-.3 .3v1l.3 .3h.7l.3-.3-.3-.5h-1M430.6 236.5h-1.5l1-1v1.5M433.4 222.8h1l.2 .2v1.1l-.2 .2h-1l-.3-.2v-1.1zM433.4 225.3h1l.2 .3v1l-.2 .3h-1l-.3-.3v-1zM433.4 227.9h1l.2 .2v1.1l-.2 .2h-1l-.3-.2v-1.1zM433.6 231l.5-.6v1.6M433.6 233.5l.5-.5v1.5M433.6 236l.5-.5v1.5M433.6 221.1l-.2-.3v-.3l.2-.2h.8l.2 .2v.3l-.2 .3M433.6 221.1l-.2 .2 .2 .5h.8l.2-.2-.2-.5M433.6 221.1h.8M434.6 222.8l-1.5 1.5"/>
<path d="M434.6 225.3l-1.5 1.6M434.6 227.9l-1.5 1.5M435.2 230.7l.2-.3h1l.3 .3v1l-.3 .3h-1l-.2-.3zM435.2 233.2l.2-.2h1l.3 .2v1.1l-.3 .2h-1l-.2-.2zM435.4 222.8h1l.3 .2v1.1l-.3 .2h-1l-.2-.2v-1.1zM435.4 225.3h1l.3 .3v1l-.3 .3h-1l-.2-.3v-1zM435.7 228.4l.5-.5v1.5M435.7 236l.5-.5v1.5M436.7 221.3h-1.5l1-1v1.5M436.7 222.8l-1.5 1.5M436.7 225.3l-1.5 1.6M436.7 230.4l-1.5 1.6"/>
<path d="M436.7 233l-1.5 1.5M437.2 223l.2-.2h1l.3 .2v1.1l-.3 .2h-1l-.2-.2zM437.2 228.1l.2-.2h1l.3 .2v1.1l-.3 .2h-1l-.2-.2zM437.2 230.7l.2-.3h1l.3 .3v1l-.3 .3h-1l-.2-.3zM437.2 235.7l.2-.2h1l.3 .2v1.1l-.3 .2h-1l-.2-.2zM437.4 220.5l.3-.2h.7l.3 .2v.3l-.3 .3h-.7l-.3 .2v.5h1.3M437.7 225.9l.5-.6v1.6M437.7 233.5l.5-.5v1.5M438.7 222.8l-1.5 1.5M438.7 227.9l-1.5 1.5M438.7 230.4l-1.5 1.6M438.7 235.5l-1.5 1.5"/>
<path d="M275.6 277.7v-1l.5-.6h.5l.5 .6v1M275.6 277.2h1.5M275.6 279.7h1.5M278.2 276.7l.5-.6v1.6M278.2 279.2l.5-.5v1.5M279.9 278.9l.3-.2h.7l.3 .2v.3l-.3 .3h-.7l-.3 .2v.5h1.3M280.2 276.7l.5-.6v1.6M282 276.1h1.2v.3l-1.2 1.3M282 278.9l.2-.2h.8l.2 .2v.3l-.2 .3h-.8l-.2 .2v.5h1.2M285.8 276.4l.2-.3h1l.3 .3v1l-.3 .3h-1l-.2-.3zM285.8 278.9l.2-.2h1l.3 .2v1.1l-.3 .2h-1l-.2-.2zM286.3 274.4l-.3-.3v-.3l.3-.2h.7l.3 .2v.3l-.3 .3"/>
<path d="M286.3 274.4l-.3 .2 .3 .5h.7l.3-.2-.3-.5M286.3 274.4h.7M287.3 276.1l-1.5 1.6M287.3 278.7l-1.5 1.5M288.1 278.7h1l.2 .2v1.1l-.2 .2h-1l-.3-.2v-1.1zM288.3 276.7l.5-.6v1.6M289.3 274.6h-1.5l1-1v1.5M289.3 278.7l-1.5 1.5M289.8 276.4l.3-.3h1l.2 .3v1l-.2 .3h-1l-.3-.3zM290.1 273.8l.2-.2h.8l.2 .2v.3l-.2 .3h-.8l-.2 .2v.5h1.2M290.3 279.2l.5-.5v1.5M291.3 276.1l-1.5 1.6"/>
<path d="M123.2 299v1.5M123.2 299.8h1.5M124.7 299v1.5M126.8 299.2l-.3-.2h-.7l-.3 .2v1.1l.3 .2h.7l.3-.2-.3-.5h-1M127.8 299.5l.5-.5v1.5M133.4 299.2l.2-.2h1l.3 .2v1.1l-.3 .2h-1l-.2-.2zM133.9 297.3l-.3-.3v-.3l.3-.2h.7l.3 .2v.3l-.3 .3M133.9 297.3l-.3 .2 .3 .5h.7l.3-.2-.3-.5M133.9 297.3h.7M134.9 299l-1.5 1.5M135.9 299.5l.5-.5v1.5M136.9 297.5h-1.5l1-1v1.5"/>
<path d="M137.4 299.2l.3-.2h1l.2 .2v1.1l-.2 .2h-1l-.3-.2zM137.7 296.7l.2-.2h.8l.2 .2v.3l-.2 .3h-.8l-.2 .2v.5h1.2M138.9 299l-1.5 1.5M275.6 280.2v-1l.5-.5h.5l.5 .5v1M275.6 282.8v-1l.5-.6h.5l.5 .6v1M275.6 282.3h1.5M278.2 281.8l.5-.6v1.6M280.2 281.8l.5-.6v1.6M283.2 281.8l-.2 .2h-.8l-.2-.2v-.3l.2-.3h.8l.2 .3v1l-.2 .3h-.8M285.8 281.5l.2-.3h1l.3 .3v1l-.3 .3h-1l-.2-.3zM287.3 281.2l-1.5 1.6M288.1 281.2h1l.2 .3v1l-.2 .3h-1l-.3-.3v-1z"/>
<path d="M289.3 281.2l-1.5 1.6M290.1 281.2h1l.2 .3v1l-.2 .3h-1l-.3-.3v-1zM291.3 281.2l-1.5 1.6M129.3 300.5v-1l.5-.5h.5l.5 .5v1M129.3 300h1.5"/>
</g>
<g font-size="4">
<text x="448.4" y="365.1">Konami 054539</text>
<text x="509.3" y="365.1">11/20/2025</text>
<text x="448.4" y="370.1">TRIGGERS</text>
<text x="511.9" y="375.2">3/53</text>
</g>
<g font-size="3.4">
<text x="82.5" y="28.5">D72</text>
<text x="112.9" y="28.5">D71</text>
<text x="252.6" y="29.7">D96</text>
<text x="366.9" y="27.2">K47</text>
<text x="387.3" y="27.2">K44</text>
<text x="242.5" y="39.9">D87</text>
<text x="260.3" y="39.9">D86</text>
<text x="82.5" y="46.2">D74</text>
<text x="112.9" y="46.2">D73</text>
<text x="366.9" y="42.4">K45</text>
<text x="387.3" y="42.4">K48</text>
<text x="252.6" y="55.1">D93</text>
<text x="366.9" y="57.7">K46</text>
<text x="387.3" y="57.7">J66</text>
<text x="82.5" y="64">E63</text>
<text x="112.9" y="64">E64</text>
<text x="143.4" y="64">D8</text>
<text x="222.2" y="65.3">D92</text>
<text x="242.5" y="65.3">D97</text>
<text x="260.3" y="65.3">D98</text>
<text x="422.8" y="74.1">J63</text>
<text x="450.8" y="75.5">J72</text>
<text x="82.5" y="81.8">E59</text>
<text x="112.9" y="81.8">E60</text>
<text x="252.6" y="80.5">A114</text>
<text x="242.5" y="90.7">A115</text>
<text x="260.3" y="90.7">A116</text>
<text x="422.8" y="92">K49</text>
<text x="82.5" y="99.5">D75</text>
<text x="112.9" y="99.5">D76</text>
<text x="252.6" y="105.9">C93</text>
<text x="422.8" y="109.7">J64</text>
<text x="488.9" y="113.6">L9</text>
<text x="82.5" y="117.4">D68</text>
<text x="112.9" y="117.4">D67</text>
<text x="143.4" y="117.4">D9</text>
<text x="242.5" y="116.1">C91</text>
<text x="260.3" y="116.1">C90</text>
<text x="422.8" y="127.5">J62</text>
<text x="450.8" y="128.8">K54</text>
<text x="468.5" y="128.8">K2</text>
<text x="488.9" y="128.8">K1</text>
<text x="82.5" y="135.1">D60</text>
<text x="112.9" y="135.1">D59</text>
<text x="242.5" y="144">N42</text>
<text x="422.8" y="145.3">K50</text>
<text x="82.5" y="152.9">E50</text>
<text x="112.9" y="152.9">E49</text>
<text x="262.8" y="150.3">N43</text>
<text x="422.8" y="163">J65</text>
<text x="450.8" y="164.4">B74</text>
<text x="82.5" y="170.7">D69</text>
<text x="112.9" y="170.7">D70</text>
<text x="242.5" y="175.7">N41</text>
<text x="52" y="185.9">E56</text>
<text x="270.4" y="184.7">N44</text>
<text x="288.2" y="184.7">N70</text>
<text x="82.5" y="188.5">E55</text>
<text x="112.9" y="188.5">E54</text>
<text x="139.1" y="188.5">F63</text>
<text x="366.9" y="197.4">H98</text>
<text x="387.3" y="197.4">F123</text>
<text x="52" y="203.7">E57</text>
<text x="366.9" y="212.6">H99</text>
<text x="387.3" y="212.6">J107</text>
<text x="366.9" y="227.9">A126</text>
<text x="387.3" y="227.9">N139</text>
<text x="422.8" y="244.4">N149</text>
<text x="82.5" y="249.4">F118</text>
<text x="46.9" y="254.5">H58</text>
<text x="222.2" y="263.4">A124</text>
<text x="422.8" y="262.1">N152</text>
<text x="82.5" y="267.2">J70</text>
<text x="222.2" y="278.7">A123</text>
<text x="242.5" y="278.7">A118</text>
<text x="422.8" y="279.9">N145</text>
<text x="82.5" y="285">H57</text>
<text x="222.2" y="293.9">A120</text>
<text x="242.5" y="293.9">A121</text>
<text x="422.8" y="297.7">N146</text>
<text x="82.5" y="302.8">H61B</text>
<text x="275.5" y="302.8">A117A</text>
<text x="118" y="307.9">H61A</text>
<text x="422.8" y="315.5">M93</text>
<text x="79.9" y="321.8">H59</text>
<text x="275.5" y="320.6">A122</text>
<text x="303.4" y="321.8">B77</text>
<text x="422.8" y="333.3">N144</text>
<text x="450.8" y="334.5">N147</text>
<text x="62.1" y="337.1">H63</text>
<text x="79.9" y="337.1">H62</text>
<text x="275.5" y="338.3">A119</text>
<text x="303.4" y="339.6">A117B</text>
<text x="79.9" y="352.3">H60</text>
</g>
<g font-size="2.4">
<text x="83.9" y="22.3">CLKDIV2D_2</text>
<text x="57.1" y="30">CLKDIV32D</text>
<text x="403.1" y="27.4">J70</text>
<text x="54.8" y="32.5">CLKDIV16D_2</text>
<text x="114.4" y="35">D</text>
<text x="114.4" y="32.5">CLK</text>
<text x="122.9" y="32.5">Q</text>
<text x="122.9" y="35">Q</text>
<text x="139.8" y="32.5">TRIGA</text>
<text x="340.5" y="32.5">CLKDIV8D_2</text>
<text x="56" y="37.5">CLKDIV8D_3</text>
<text x="56" y="40.1">CLKDIV4D_3</text>
<text x="82.4" y="41.5">NAND_4</text>
<text x="112.9" y="38.9">DFF</text>
<text x="252.6" y="40.2">INV</text>
<text x="366.9" y="37.7">INV</text>
<text x="387.2" y="37.7">INV</text>
<text x="57.1" y="47.7">CLKDIV32D</text>
<text x="219.5" y="45.2">TRIGC</text>
<text x="279.5" y="45.2">TRIGC_BUF2</text>
<text x="340.5" y="47.7">CLKDIV4D_4</text>
<text x="54.8" y="50.2">CLKDIV16D_2</text>
<text x="114.4" y="52.8">D</text>
<text x="114.4" y="50.2">CLK</text>
<text x="122.9" y="50.2">Q</text>
<text x="122.9" y="52.8">Q</text>
<text x="142.3" y="50.2">TRIGJ</text>
<text x="242.4" y="50.4">INV</text>
<text x="260.2" y="50.4">INV</text>
<text x="366.9" y="52.9">INV</text>
<text x="387.2" y="52.9">INV</text>
<text x="56" y="55.4">CLKDIV8D_3</text>
<text x="56" y="57.9">CLKDIV4D_5</text>
<text x="82.4" y="59.3">NAND_4</text>
<text x="112.9" y="56.8">DFF</text>
<text x="57.1" y="65.5">CLKDIV32D</text>
<text x="142.3" y="60.4">TRIGC</text>
<text x="252.6" y="65.6">INV</text>
<text x="340.5" y="62.9">CLKDIV2D_3</text>
<text x="54.8" y="68.1">CLKDIV16D_2</text>
<text x="114.4" y="70.6">D</text>
<text x="114.4" y="68.1">CLK</text>
<text x="122.9" y="68.1">Q</text>
<text x="122.9" y="70.6">Q</text>
<text x="172.8" y="70.6">D8</text>
<text x="201.7" y="70.6">TRIGC</text>
<text x="279.5" y="70.6">TRIGC_BUF</text>
<text x="366.9" y="68.1">INV</text>
<text x="387.2" y="68.1">INV</text>
<text x="56" y="73.1">CLKDIV8D_3</text>
<text x="56" y="75.6">CLKDIV4D_3</text>
<text x="82.4" y="77">NAND_4</text>
<text x="112.9" y="74.5">DFF</text>
<text x="143.4" y="77">AND_2</text>
<text x="222.1" y="75.8">BUF</text>
<text x="242.4" y="75.8">INV</text>
<text x="260.2" y="75.8">INV</text>
<text x="57.1" y="83.3">CLKDIV32D</text>
<text x="470" y="80.8">TRIGP6</text>
<text x="54.8" y="85.8">CLKDIV16D_2</text>
<text x="114.4" y="88.4">D</text>
<text x="114.4" y="85.8">CLK</text>
<text x="122.9" y="85.8">Q</text>
<text x="122.9" y="88.4">Q</text>
<text x="144.8" y="85.8">TRIGE</text>
<text x="422.8" y="87.2">NAND_4</text>
<text x="450.7" y="86">BUF</text>
<text x="56" y="90.9">CLKDIV8D_3</text>
<text x="56" y="93.5">CLKDIV4D_5</text>
<text x="82.4" y="94.9">NAND_4</text>
<text x="112.9" y="92.3">DFF</text>
<text x="219.6" y="96">TRIGB</text>
<text x="252.6" y="91">INV</text>
<text x="279.5" y="96">TRIGB_BUF2</text>
<text x="57.1" y="101">CLKDIV32D</text>
<text x="242.4" y="101.2">INV</text>
<text x="260.2" y="101.2">INV</text>
<text x="452.2" y="98.5">TRIGP7</text>
<text x="54.8" y="103.6">CLKDIV16D_3</text>
<text x="114.4" y="106.2">D</text>
<text x="114.4" y="103.6">CLK</text>
<text x="122.9" y="103.6">Q</text>
<text x="122.9" y="106.2">Q</text>
<text x="144.8" y="103.6">TRIGB</text>
<text x="422.8" y="105">NAND_4</text>
<text x="56" y="111.2">CLKDIV4D_5</text>
<text x="56" y="108.7">CLKDIV8D_3</text>
<text x="82.4" y="112.6">NAND_4</text>
<text x="112.9" y="110.1">DFF</text>
<text x="54.8" y="118.9">CLKDIV32D_3</text>
<text x="252.6" y="116.4">INV</text>
<text x="452.2" y="116.3">TRIGP8</text>
<text x="508.1" y="118.9">TRIGP9</text>
<text x="54.8" y="121.4">CLKDIV16D_3</text>
<text x="114.4" y="123.9">D</text>
<text x="114.4" y="121.4">CLK</text>
<text x="122.9" y="121.4">Q</text>
<text x="122.9" y="123.9">Q</text>
<text x="172.8" y="123.9">D8_2</text>
<text x="219.6" y="121.4">TRIGB</text>
<text x="279.5" y="121.4">TRIGB_BUF</text>
<text x="422.8" y="122.8">NAND_4</text>
<text x="488.8" y="124.1">INV</text>
<text x="56" y="126.4">CLKDIV8D_3</text>
<text x="56" y="129">CLKDIV4D_5</text>
<text x="82.4" y="130.4">NAND_4</text>
<text x="112.9" y="127.8">DFF</text>
<text x="143.4" y="130.4">AND_2</text>
<text x="242.4" y="126.6">INV</text>
<text x="260.2" y="126.6">INV</text>
<text x="54.8" y="136.6">CLKDIV32D_3</text>
<text x="54.8" y="139.2">CLKDIV16D_2</text>
<text x="114.4" y="141.7">D</text>
<text x="114.4" y="139.2">CLK</text>
<text x="122.9" y="139.2">Q</text>
<text x="122.9" y="141.7">Q</text>
<text x="139.8" y="139.2">TRIGD</text>
<text x="422.8" y="140.5">NAND_4</text>
<text x="450.7" y="139.3">BUF</text>
<text x="468.5" y="139.3">INV</text>
<text x="488.8" y="139.3">INV</text>
<text x="56" y="144.3">CLKDIV8D_3</text>
<text x="56" y="146.8">CLKDIV4D_3</text>
<text x="82.4" y="148.2">NAND_4</text>
<text x="112.9" y="145.7">DFF</text>
<text x="216" y="149.3">CLKDIV2D_2</text>
<text x="54.8" y="154.4">CLKDIV32D_3</text>
<text x="242.4" y="154.5">BUF</text>
<text x="452.2" y="151.9">TRIGP10</text>
<text x="54.8" y="157">CLKDIV16D_2</text>
<text x="114.4" y="159.5">D</text>
<text x="114.4" y="157">CLK</text>
<text x="122.9" y="157">Q</text>
<text x="122.9" y="159.5">Q</text>
<text x="139.8" y="157">TRIGF</text>
<text x="236.3" y="159.5">CLKDIV4D_2</text>
<text x="294.7" y="157">N43</text>
<text x="422.8" y="158.4">NAND_4</text>
<text x="56" y="164.6">CLKDIV4D_5</text>
<text x="56" y="162">CLKDIV8D_3</text>
<text x="82.4" y="166">NAND_4</text>
<text x="112.9" y="163.4">DFF</text>
<text x="262.7" y="163.4">NAND_2</text>
<text x="470" y="169.7">TRIGP11</text>
<text x="54.8" y="174.7">CLKDIV32D_3</text>
<text x="56" y="179.8">CLKDIV4D_5</text>
<text x="114.4" y="177.3">D</text>
<text x="114.4" y="174.7">CLK</text>
<text x="122.9" y="174.7">Q</text>
<text x="122.9" y="177.3">Q</text>
<text x="139.8" y="174.7">TRIGG</text>
<text x="216.6" y="179.8">CLK_BUF</text>
<text x="243.9" y="179.8">CLK</text>
<text x="252.4" y="179.8">Q</text>
<text x="269.3" y="179.8">IRAM_INT</text>
<text x="422.8" y="176.1">NAND_4</text>
<text x="450.7" y="174.9">BUF</text>
<text x="82.4" y="183.8">AND_2</text>
<text x="112.9" y="181.2">DFF</text>
<text x="243.9" y="182.4">D</text>
<text x="252.4" y="182.4">Q</text>
<text x="24.4" y="190">CLKDIV16D_2</text>
<text x="26.7" y="187.4">CLKDIV32D</text>
<text x="242.4" y="186.3">DFF</text>
<text x="307.4" y="190">IRAM_INT</text>
<text x="25.5" y="195.1">CLKDIV8D_3</text>
<text x="25.5" y="197.6">CLKDIV4D_5</text>
<text x="114.4" y="195.1">D</text>
<text x="114.4" y="192.5">CLK</text>
<text x="122.9" y="192.5">Q</text>
<text x="122.9" y="195.1">Q</text>
<text x="170.2" y="195.1">TRIGH</text>
<text x="270.4" y="195.2">INV</text>
<text x="288.1" y="195.2">INV</text>
<text x="401.9" y="197.6">F118</text>
<text x="51.9" y="199">NAND_4</text>
<text x="82.4" y="201.5">AND_2</text>
<text x="110.3" y="202.7">CLKDIV4_BUF</text>
<text x="112.9" y="199">DFF</text>
<text x="139" y="201.5">XOR_2</text>
<text x="340.5" y="202.7">CLKDIV8D_2</text>
<text x="24.4" y="207.8">CLKDIV16D_3</text>
<text x="26.7" y="205.2">CLKDIV32D</text>
<text x="366.9" y="207.9">INV</text>
<text x="387.2" y="207.9">INV</text>
<text x="25.5" y="215.4">CLKDIV8D_3</text>
<text x="25.5" y="212.8">CLKDIV4D_3</text>
<text x="51.9" y="216.8">NAND_4</text>
<text x="340.5" y="217.9">CLKDIV4D_4</text>
<text x="366.9" y="223.1">INV</text>
<text x="387.2" y="223.1">INV</text>
<text x="340.5" y="233.2">CLKDIV2D_3</text>
<text x="366.9" y="238.4">INV</text>
<text x="387.2" y="238.4">INV</text>
<text x="56.5" y="248.4">CLK_BUF</text>
<text x="452.2" y="250.9">TRIGP0</text>
<text x="111.8" y="256">F118</text>
<text x="422.8" y="257.4">NAND_4</text>
<text x="19.3" y="258.6">CLKDIV16D_4</text>
<text x="19.3" y="261.1">CLKDIV32D_4</text>
<text x="48.3" y="261.1">B</text>
<text x="48.3" y="258.6">A</text>
<text x="55.9" y="258.6">X0</text>
<text x="55.9" y="261.1">X1</text>
<text x="55.9" y="263.6">X2</text>
<text x="82.4" y="262.5">NOR_2</text>
<text x="255.3" y="263.6">H57</text>
<text x="55.9" y="266.2">X3</text>
<text x="195.7" y="268.7">CLKDIV8D_2</text>
<text x="452.2" y="268.7">TRIGP1</text>
<text x="46.8" y="270.1">DEC2</text>
<text x="111.8" y="273.8">J70</text>
<text x="222.1" y="273.9">INV</text>
<text x="422.8" y="275.2">NAND_4</text>
<text x="82.4" y="280.3">NOR_2</text>
<text x="195.7" y="284">CLKDIV4D_4</text>
<text x="452.2" y="286.5">TRIGP2</text>
<text x="111.8" y="291.6">H57</text>
<text x="222.1" y="289.2">INV</text>
<text x="242.4" y="289.2">INV</text>
<text x="422.8" y="293">NAND_4</text>
<text x="82.4" y="298.1">NOR_2</text>
<text x="195.7" y="299.2">CLKDIV2D_3</text>
<text x="222.1" y="304.4">INV</text>
<text x="242.4" y="304.4">INV</text>
<text x="452.2" y="304.3">TRIGP3</text>
<text x="304.9" y="309.4">TRIGP14</text>
<text x="422.8" y="310.8">NAND_4</text>
<text x="82.4" y="315.8">NOR_2</text>
<text x="147.4" y="314.4">TRIGK</text>
<text x="275.4" y="315.8">NAND_4</text>
<text x="118" y="320.9">NAND_4</text>
<text x="452.2" y="322.1">TRIGP4</text>
<text x="50.9" y="327.1">CLKDIV8D_2</text>
<text x="322.6" y="327.1">TRIGP13</text>
<text x="422.8" y="328.5">NAND_4</text>
<text x="79.9" y="332.4">INV</text>
<text x="275.4" y="333.6">NAND_4</text>
<text x="303.4" y="332.4">BUF</text>
<text x="470" y="339.8">TRIGP5</text>
<text x="35.7" y="342.4">CLKDIV4D_4</text>
<text x="62.1" y="347.6">INV</text>
<text x="79.9" y="347.6">INV</text>
<text x="322.6" y="344.9">TRIGP12</text>
<text x="422.8" y="346.3">NAND_4</text>
<text x="450.7" y="345.1">BUF</text>
<text x="275.4" y="351.4">NAND_4</text>
<text x="303.4" y="350.1">BUF</text>
<text x="53.4" y="357.6">CLKDIV2D_3</text>
<text x="444.6" y="359.1">TITLE:</text>
<text x="508.1" y="359.1">DATE:</text>
<text x="79.9" y="362.8">INV</text>
<text x="508.1" y="369.2">PAGE:</text>
<text x="444.6" y="375.6">BY:</text>
<text x="452.2" y="375.6">Sean Gonsalves</text>
<text x="490.3" y="375.6">REV:</text>
<text x="497.9" y="375.6">@REV</text>
</g>
</svg>
